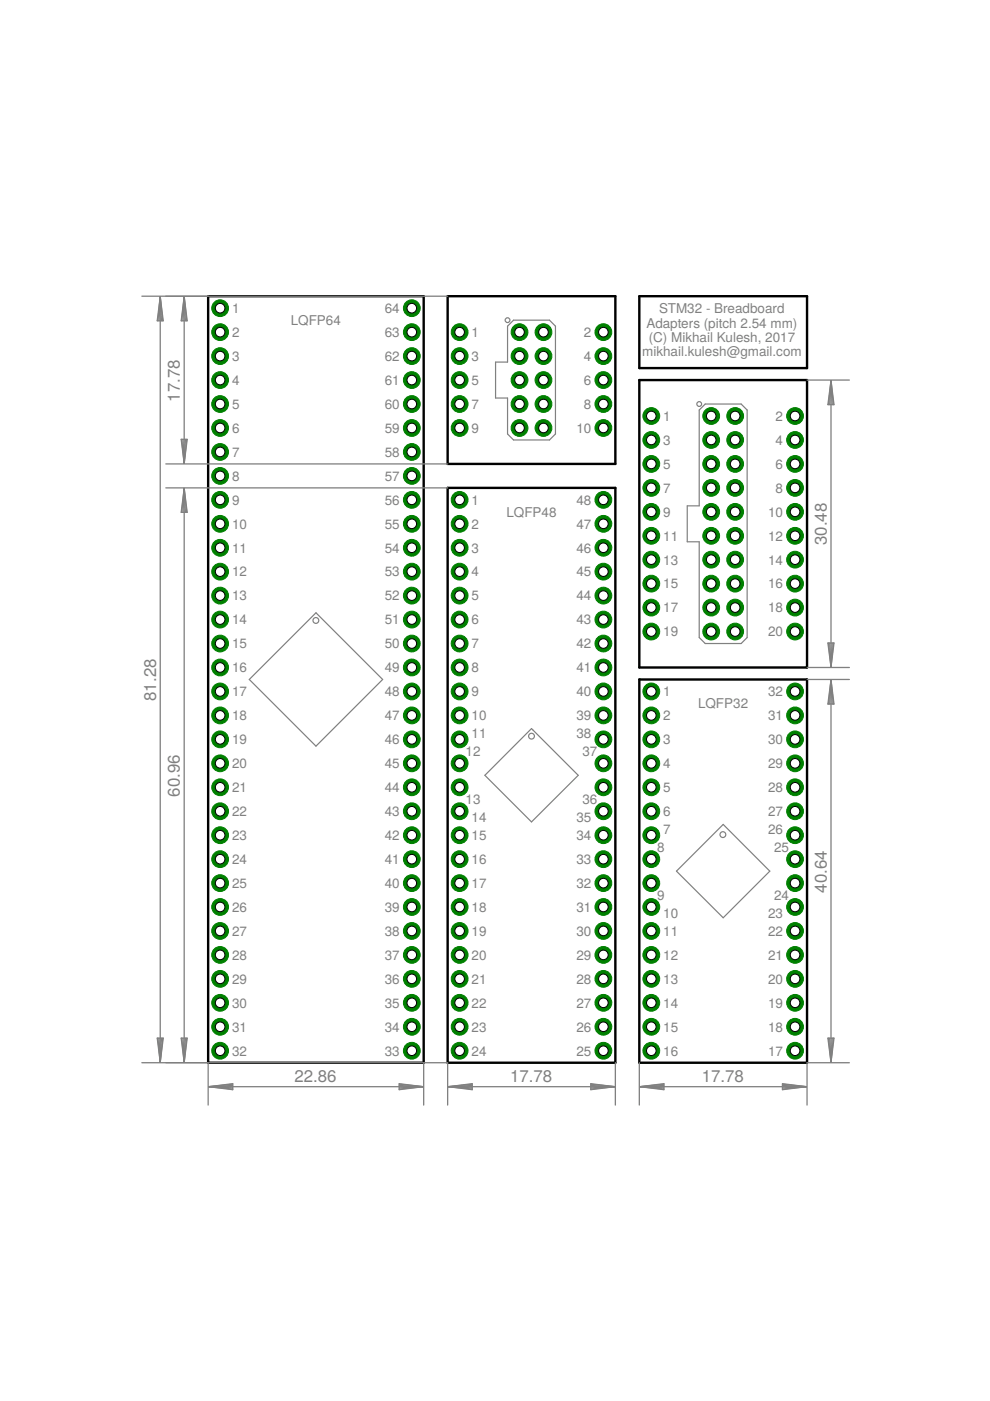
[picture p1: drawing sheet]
<svg xmlns="http://www.w3.org/2000/svg" width="210mm" height="297mm" viewBox="0 0 210 297" stroke-linecap="round" stroke-linejoin="round" font-family="sans-serif">
<g fill="none" stroke="#808080" stroke-width=".25">
<path d="M107.6 69.2l1.3-1.3h7.6l1.3 1.3v22.8l-1.3 1.3h-7.6l-1.3-1.3v-7.6h-2.5v-7.6h2.5zM148.3 86.9l1.2-1.2h7.6l1.3 1.2v48.3l-1.3 1.2h-7.6l-1.2-1.2v-20.3h-2.6v-7.6h2.6zM67 129.9l14.1 14.2-14.1 14.1-14.1-14.1zM112.7 154.5l9.9 9.9-9.9 9.9-9.9-9.9zM143.4 184.7l9.9-9.9 9.9 9.9-9.9 9.9z"/>
<circle cx="107.6" cy="67.9" r=".51"/>
<circle cx="148.3" cy="85.7" r=".51"/>
<circle cx="67" cy="131.6" r=".61"/>
<circle cx="112.7" cy="156.1" r=".61"/>
<circle cx="153.3" cy="177" r=".61"/>
</g>
<circle cx="46.7" cy="65.3" r="1.78" fill="#008000" stroke="#008000" stroke-width=".21"/>
<circle cx="46.7" cy="65.3" r="1.02" fill="#fff" stroke="#000" stroke-width=".21"/>
<circle cx="46.7" cy="70.4" r="1.78" fill="#008000" stroke="#008000" stroke-width=".21"/>
<circle cx="46.7" cy="70.4" r="1.02" fill="#fff" stroke="#000" stroke-width=".21"/>
<circle cx="46.7" cy="75.5" r="1.78" fill="#008000" stroke="#008000" stroke-width=".21"/>
<circle cx="46.7" cy="75.5" r="1.02" fill="#fff" stroke="#000" stroke-width=".21"/>
<circle cx="46.7" cy="80.6" r="1.78" fill="#008000" stroke="#008000" stroke-width=".21"/>
<circle cx="46.7" cy="80.6" r="1.02" fill="#fff" stroke="#000" stroke-width=".21"/>
<circle cx="46.7" cy="85.7" r="1.78" fill="#008000" stroke="#008000" stroke-width=".21"/>
<circle cx="46.7" cy="85.7" r="1.02" fill="#fff" stroke="#000" stroke-width=".21"/>
<circle cx="46.7" cy="90.7" r="1.78" fill="#008000" stroke="#008000" stroke-width=".21"/>
<circle cx="46.7" cy="90.7" r="1.02" fill="#fff" stroke="#000" stroke-width=".21"/>
<circle cx="46.7" cy="95.8" r="1.78" fill="#008000" stroke="#008000" stroke-width=".21"/>
<circle cx="46.7" cy="95.8" r="1.02" fill="#fff" stroke="#000" stroke-width=".21"/>
<circle cx="46.7" cy="100.9" r="1.78" fill="#008000" stroke="#008000" stroke-width=".21"/>
<circle cx="46.7" cy="100.9" r="1.02" fill="#fff" stroke="#000" stroke-width=".21"/>
<circle cx="46.7" cy="106" r="1.78" fill="#008000" stroke="#008000" stroke-width=".21"/>
<circle cx="46.7" cy="106" r="1.02" fill="#fff" stroke="#000" stroke-width=".21"/>
<circle cx="46.7" cy="111.1" r="1.78" fill="#008000" stroke="#008000" stroke-width=".21"/>
<circle cx="46.7" cy="111.1" r="1.02" fill="#fff" stroke="#000" stroke-width=".21"/>
<circle cx="46.7" cy="116.1" r="1.78" fill="#008000" stroke="#008000" stroke-width=".21"/>
<circle cx="46.7" cy="116.1" r="1.02" fill="#fff" stroke="#000" stroke-width=".21"/>
<circle cx="46.7" cy="121.2" r="1.78" fill="#008000" stroke="#008000" stroke-width=".21"/>
<circle cx="46.7" cy="121.2" r="1.02" fill="#fff" stroke="#000" stroke-width=".21"/>
<circle cx="46.7" cy="126.3" r="1.78" fill="#008000" stroke="#008000" stroke-width=".21"/>
<circle cx="46.7" cy="126.3" r="1.02" fill="#fff" stroke="#000" stroke-width=".21"/>
<circle cx="46.7" cy="131.4" r="1.78" fill="#008000" stroke="#008000" stroke-width=".21"/>
<circle cx="46.7" cy="131.4" r="1.02" fill="#fff" stroke="#000" stroke-width=".21"/>
<circle cx="46.7" cy="136.4" r="1.78" fill="#008000" stroke="#008000" stroke-width=".21"/>
<circle cx="46.7" cy="136.4" r="1.02" fill="#fff" stroke="#000" stroke-width=".21"/>
<circle cx="46.7" cy="141.5" r="1.78" fill="#008000" stroke="#008000" stroke-width=".21"/>
<circle cx="46.7" cy="141.5" r="1.02" fill="#fff" stroke="#000" stroke-width=".21"/>
<circle cx="46.7" cy="146.6" r="1.78" fill="#008000" stroke="#008000" stroke-width=".21"/>
<circle cx="46.7" cy="146.6" r="1.02" fill="#fff" stroke="#000" stroke-width=".21"/>
<circle cx="46.7" cy="151.7" r="1.78" fill="#008000" stroke="#008000" stroke-width=".21"/>
<circle cx="46.7" cy="151.7" r="1.02" fill="#fff" stroke="#000" stroke-width=".21"/>
<circle cx="46.7" cy="156.8" r="1.78" fill="#008000" stroke="#008000" stroke-width=".21"/>
<circle cx="46.7" cy="156.8" r="1.02" fill="#fff" stroke="#000" stroke-width=".21"/>
<circle cx="46.7" cy="161.8" r="1.78" fill="#008000" stroke="#008000" stroke-width=".21"/>
<circle cx="46.7" cy="161.8" r="1.02" fill="#fff" stroke="#000" stroke-width=".21"/>
<circle cx="46.7" cy="166.9" r="1.78" fill="#008000" stroke="#008000" stroke-width=".21"/>
<circle cx="46.7" cy="166.9" r="1.02" fill="#fff" stroke="#000" stroke-width=".21"/>
<circle cx="46.7" cy="172" r="1.78" fill="#008000" stroke="#008000" stroke-width=".21"/>
<circle cx="46.7" cy="172" r="1.02" fill="#fff" stroke="#000" stroke-width=".21"/>
<circle cx="46.7" cy="177.1" r="1.78" fill="#008000" stroke="#008000" stroke-width=".21"/>
<circle cx="46.7" cy="177.1" r="1.02" fill="#fff" stroke="#000" stroke-width=".21"/>
<circle cx="46.7" cy="182.2" r="1.78" fill="#008000" stroke="#008000" stroke-width=".21"/>
<circle cx="46.7" cy="182.2" r="1.02" fill="#fff" stroke="#000" stroke-width=".21"/>
<circle cx="46.7" cy="187.2" r="1.78" fill="#008000" stroke="#008000" stroke-width=".21"/>
<circle cx="46.7" cy="187.2" r="1.02" fill="#fff" stroke="#000" stroke-width=".21"/>
<circle cx="46.7" cy="192.3" r="1.78" fill="#008000" stroke="#008000" stroke-width=".21"/>
<circle cx="46.7" cy="192.3" r="1.02" fill="#fff" stroke="#000" stroke-width=".21"/>
<circle cx="46.7" cy="197.4" r="1.78" fill="#008000" stroke="#008000" stroke-width=".21"/>
<circle cx="46.7" cy="197.4" r="1.02" fill="#fff" stroke="#000" stroke-width=".21"/>
<circle cx="46.7" cy="202.5" r="1.78" fill="#008000" stroke="#008000" stroke-width=".21"/>
<circle cx="46.7" cy="202.5" r="1.02" fill="#fff" stroke="#000" stroke-width=".21"/>
<circle cx="46.7" cy="207.5" r="1.78" fill="#008000" stroke="#008000" stroke-width=".21"/>
<circle cx="46.7" cy="207.5" r="1.02" fill="#fff" stroke="#000" stroke-width=".21"/>
<circle cx="46.7" cy="212.6" r="1.78" fill="#008000" stroke="#008000" stroke-width=".21"/>
<circle cx="46.7" cy="212.6" r="1.02" fill="#fff" stroke="#000" stroke-width=".21"/>
<circle cx="46.7" cy="217.7" r="1.78" fill="#008000" stroke="#008000" stroke-width=".21"/>
<circle cx="46.7" cy="217.7" r="1.02" fill="#fff" stroke="#000" stroke-width=".21"/>
<circle cx="46.7" cy="222.8" r="1.78" fill="#008000" stroke="#008000" stroke-width=".21"/>
<circle cx="46.7" cy="222.8" r="1.02" fill="#fff" stroke="#000" stroke-width=".21"/>
<circle cx="87.3" cy="222.8" r="1.78" fill="#008000" stroke="#008000" stroke-width=".21"/>
<circle cx="87.3" cy="222.8" r="1.02" fill="#fff" stroke="#000" stroke-width=".21"/>
<circle cx="87.3" cy="217.7" r="1.78" fill="#008000" stroke="#008000" stroke-width=".21"/>
<circle cx="87.3" cy="217.7" r="1.02" fill="#fff" stroke="#000" stroke-width=".21"/>
<circle cx="87.3" cy="212.6" r="1.78" fill="#008000" stroke="#008000" stroke-width=".21"/>
<circle cx="87.3" cy="212.6" r="1.02" fill="#fff" stroke="#000" stroke-width=".21"/>
<circle cx="87.3" cy="207.5" r="1.78" fill="#008000" stroke="#008000" stroke-width=".21"/>
<circle cx="87.3" cy="207.5" r="1.02" fill="#fff" stroke="#000" stroke-width=".21"/>
<circle cx="87.3" cy="202.5" r="1.78" fill="#008000" stroke="#008000" stroke-width=".21"/>
<circle cx="87.3" cy="202.5" r="1.02" fill="#fff" stroke="#000" stroke-width=".21"/>
<circle cx="87.3" cy="197.4" r="1.78" fill="#008000" stroke="#008000" stroke-width=".21"/>
<circle cx="87.3" cy="197.4" r="1.02" fill="#fff" stroke="#000" stroke-width=".21"/>
<circle cx="87.3" cy="192.3" r="1.78" fill="#008000" stroke="#008000" stroke-width=".21"/>
<circle cx="87.3" cy="192.3" r="1.02" fill="#fff" stroke="#000" stroke-width=".21"/>
<circle cx="87.3" cy="187.2" r="1.78" fill="#008000" stroke="#008000" stroke-width=".21"/>
<circle cx="87.3" cy="187.2" r="1.02" fill="#fff" stroke="#000" stroke-width=".21"/>
<circle cx="87.3" cy="182.2" r="1.78" fill="#008000" stroke="#008000" stroke-width=".21"/>
<circle cx="87.3" cy="182.2" r="1.02" fill="#fff" stroke="#000" stroke-width=".21"/>
<circle cx="87.3" cy="177.1" r="1.78" fill="#008000" stroke="#008000" stroke-width=".21"/>
<circle cx="87.3" cy="177.1" r="1.02" fill="#fff" stroke="#000" stroke-width=".21"/>
<circle cx="87.3" cy="172" r="1.78" fill="#008000" stroke="#008000" stroke-width=".21"/>
<circle cx="87.3" cy="172" r="1.02" fill="#fff" stroke="#000" stroke-width=".21"/>
<circle cx="87.3" cy="166.9" r="1.78" fill="#008000" stroke="#008000" stroke-width=".21"/>
<circle cx="87.3" cy="166.9" r="1.02" fill="#fff" stroke="#000" stroke-width=".21"/>
<circle cx="87.3" cy="161.8" r="1.78" fill="#008000" stroke="#008000" stroke-width=".21"/>
<circle cx="87.3" cy="161.8" r="1.02" fill="#fff" stroke="#000" stroke-width=".21"/>
<circle cx="87.3" cy="156.8" r="1.78" fill="#008000" stroke="#008000" stroke-width=".21"/>
<circle cx="87.3" cy="156.8" r="1.02" fill="#fff" stroke="#000" stroke-width=".21"/>
<circle cx="87.3" cy="151.7" r="1.78" fill="#008000" stroke="#008000" stroke-width=".21"/>
<circle cx="87.3" cy="151.7" r="1.02" fill="#fff" stroke="#000" stroke-width=".21"/>
<circle cx="87.3" cy="146.6" r="1.78" fill="#008000" stroke="#008000" stroke-width=".21"/>
<circle cx="87.3" cy="146.6" r="1.02" fill="#fff" stroke="#000" stroke-width=".21"/>
<circle cx="87.3" cy="141.5" r="1.78" fill="#008000" stroke="#008000" stroke-width=".21"/>
<circle cx="87.3" cy="141.5" r="1.02" fill="#fff" stroke="#000" stroke-width=".21"/>
<circle cx="87.3" cy="136.4" r="1.78" fill="#008000" stroke="#008000" stroke-width=".21"/>
<circle cx="87.3" cy="136.4" r="1.02" fill="#fff" stroke="#000" stroke-width=".21"/>
<circle cx="87.3" cy="131.4" r="1.78" fill="#008000" stroke="#008000" stroke-width=".21"/>
<circle cx="87.3" cy="131.4" r="1.02" fill="#fff" stroke="#000" stroke-width=".21"/>
<circle cx="87.3" cy="126.3" r="1.78" fill="#008000" stroke="#008000" stroke-width=".21"/>
<circle cx="87.3" cy="126.3" r="1.02" fill="#fff" stroke="#000" stroke-width=".21"/>
<circle cx="87.3" cy="121.2" r="1.78" fill="#008000" stroke="#008000" stroke-width=".21"/>
<circle cx="87.3" cy="121.2" r="1.02" fill="#fff" stroke="#000" stroke-width=".21"/>
<circle cx="87.3" cy="116.1" r="1.78" fill="#008000" stroke="#008000" stroke-width=".21"/>
<circle cx="87.3" cy="116.1" r="1.02" fill="#fff" stroke="#000" stroke-width=".21"/>
<circle cx="87.3" cy="111.1" r="1.78" fill="#008000" stroke="#008000" stroke-width=".21"/>
<circle cx="87.3" cy="111.1" r="1.02" fill="#fff" stroke="#000" stroke-width=".21"/>
<circle cx="87.3" cy="106" r="1.78" fill="#008000" stroke="#008000" stroke-width=".21"/>
<circle cx="87.3" cy="106" r="1.02" fill="#fff" stroke="#000" stroke-width=".21"/>
<circle cx="87.3" cy="100.9" r="1.78" fill="#008000" stroke="#008000" stroke-width=".21"/>
<circle cx="87.3" cy="100.9" r="1.02" fill="#fff" stroke="#000" stroke-width=".21"/>
<circle cx="87.3" cy="95.8" r="1.78" fill="#008000" stroke="#008000" stroke-width=".21"/>
<circle cx="87.3" cy="95.8" r="1.02" fill="#fff" stroke="#000" stroke-width=".21"/>
<circle cx="87.3" cy="90.7" r="1.78" fill="#008000" stroke="#008000" stroke-width=".21"/>
<circle cx="87.3" cy="90.7" r="1.02" fill="#fff" stroke="#000" stroke-width=".21"/>
<circle cx="87.3" cy="85.7" r="1.78" fill="#008000" stroke="#008000" stroke-width=".21"/>
<circle cx="87.3" cy="85.7" r="1.02" fill="#fff" stroke="#000" stroke-width=".21"/>
<circle cx="87.3" cy="80.6" r="1.78" fill="#008000" stroke="#008000" stroke-width=".21"/>
<circle cx="87.3" cy="80.6" r="1.02" fill="#fff" stroke="#000" stroke-width=".21"/>
<circle cx="87.3" cy="75.5" r="1.78" fill="#008000" stroke="#008000" stroke-width=".21"/>
<circle cx="87.3" cy="75.5" r="1.02" fill="#fff" stroke="#000" stroke-width=".21"/>
<circle cx="87.3" cy="70.4" r="1.78" fill="#008000" stroke="#008000" stroke-width=".21"/>
<circle cx="87.3" cy="70.4" r="1.02" fill="#fff" stroke="#000" stroke-width=".21"/>
<circle cx="87.3" cy="65.3" r="1.78" fill="#008000" stroke="#008000" stroke-width=".21"/>
<circle cx="87.3" cy="65.3" r="1.02" fill="#fff" stroke="#000" stroke-width=".21"/>
<circle cx="97.5" cy="106" r="1.78" fill="#008000" stroke="#008000" stroke-width=".21"/>
<circle cx="97.5" cy="106" r="1.02" fill="#fff" stroke="#000" stroke-width=".21"/>
<circle cx="97.5" cy="111.1" r="1.78" fill="#008000" stroke="#008000" stroke-width=".21"/>
<circle cx="97.5" cy="111.1" r="1.02" fill="#fff" stroke="#000" stroke-width=".21"/>
<circle cx="97.5" cy="116.1" r="1.78" fill="#008000" stroke="#008000" stroke-width=".21"/>
<circle cx="97.5" cy="116.1" r="1.02" fill="#fff" stroke="#000" stroke-width=".21"/>
<circle cx="97.5" cy="121.2" r="1.78" fill="#008000" stroke="#008000" stroke-width=".21"/>
<circle cx="97.5" cy="121.2" r="1.02" fill="#fff" stroke="#000" stroke-width=".21"/>
<circle cx="97.5" cy="126.3" r="1.78" fill="#008000" stroke="#008000" stroke-width=".21"/>
<circle cx="97.5" cy="126.3" r="1.02" fill="#fff" stroke="#000" stroke-width=".21"/>
<circle cx="97.5" cy="131.4" r="1.78" fill="#008000" stroke="#008000" stroke-width=".21"/>
<circle cx="97.5" cy="131.4" r="1.02" fill="#fff" stroke="#000" stroke-width=".21"/>
<circle cx="97.5" cy="136.4" r="1.78" fill="#008000" stroke="#008000" stroke-width=".21"/>
<circle cx="97.5" cy="136.4" r="1.02" fill="#fff" stroke="#000" stroke-width=".21"/>
<circle cx="97.5" cy="141.5" r="1.78" fill="#008000" stroke="#008000" stroke-width=".21"/>
<circle cx="97.5" cy="141.5" r="1.02" fill="#fff" stroke="#000" stroke-width=".21"/>
<circle cx="97.5" cy="146.6" r="1.78" fill="#008000" stroke="#008000" stroke-width=".21"/>
<circle cx="97.5" cy="146.6" r="1.02" fill="#fff" stroke="#000" stroke-width=".21"/>
<circle cx="97.5" cy="151.7" r="1.78" fill="#008000" stroke="#008000" stroke-width=".21"/>
<circle cx="97.5" cy="151.7" r="1.02" fill="#fff" stroke="#000" stroke-width=".21"/>
<circle cx="97.5" cy="156.8" r="1.78" fill="#008000" stroke="#008000" stroke-width=".21"/>
<circle cx="97.5" cy="156.8" r="1.02" fill="#fff" stroke="#000" stroke-width=".21"/>
<circle cx="97.5" cy="161.8" r="1.78" fill="#008000" stroke="#008000" stroke-width=".21"/>
<circle cx="97.5" cy="161.8" r="1.02" fill="#fff" stroke="#000" stroke-width=".21"/>
<circle cx="97.5" cy="166.9" r="1.78" fill="#008000" stroke="#008000" stroke-width=".21"/>
<circle cx="97.5" cy="166.9" r="1.02" fill="#fff" stroke="#000" stroke-width=".21"/>
<circle cx="97.5" cy="172" r="1.78" fill="#008000" stroke="#008000" stroke-width=".21"/>
<circle cx="97.5" cy="172" r="1.02" fill="#fff" stroke="#000" stroke-width=".21"/>
<circle cx="97.5" cy="177.1" r="1.78" fill="#008000" stroke="#008000" stroke-width=".21"/>
<circle cx="97.5" cy="177.1" r="1.02" fill="#fff" stroke="#000" stroke-width=".21"/>
<circle cx="97.5" cy="182.2" r="1.78" fill="#008000" stroke="#008000" stroke-width=".21"/>
<circle cx="97.5" cy="182.2" r="1.02" fill="#fff" stroke="#000" stroke-width=".21"/>
<circle cx="97.5" cy="187.2" r="1.78" fill="#008000" stroke="#008000" stroke-width=".21"/>
<circle cx="97.5" cy="187.2" r="1.02" fill="#fff" stroke="#000" stroke-width=".21"/>
<circle cx="97.5" cy="192.3" r="1.78" fill="#008000" stroke="#008000" stroke-width=".21"/>
<circle cx="97.5" cy="192.3" r="1.02" fill="#fff" stroke="#000" stroke-width=".21"/>
<circle cx="97.5" cy="197.4" r="1.78" fill="#008000" stroke="#008000" stroke-width=".21"/>
<circle cx="97.5" cy="197.4" r="1.02" fill="#fff" stroke="#000" stroke-width=".21"/>
<circle cx="97.5" cy="202.5" r="1.78" fill="#008000" stroke="#008000" stroke-width=".21"/>
<circle cx="97.5" cy="202.5" r="1.02" fill="#fff" stroke="#000" stroke-width=".21"/>
<circle cx="97.5" cy="207.5" r="1.78" fill="#008000" stroke="#008000" stroke-width=".21"/>
<circle cx="97.5" cy="207.5" r="1.02" fill="#fff" stroke="#000" stroke-width=".21"/>
<circle cx="97.5" cy="212.6" r="1.78" fill="#008000" stroke="#008000" stroke-width=".21"/>
<circle cx="97.5" cy="212.6" r="1.02" fill="#fff" stroke="#000" stroke-width=".21"/>
<circle cx="97.5" cy="217.7" r="1.78" fill="#008000" stroke="#008000" stroke-width=".21"/>
<circle cx="97.5" cy="217.7" r="1.02" fill="#fff" stroke="#000" stroke-width=".21"/>
<circle cx="97.5" cy="222.8" r="1.78" fill="#008000" stroke="#008000" stroke-width=".21"/>
<circle cx="97.5" cy="222.8" r="1.02" fill="#fff" stroke="#000" stroke-width=".21"/>
<circle cx="127.9" cy="222.8" r="1.78" fill="#008000" stroke="#008000" stroke-width=".21"/>
<circle cx="127.9" cy="222.8" r="1.02" fill="#fff" stroke="#000" stroke-width=".21"/>
<circle cx="127.9" cy="217.7" r="1.78" fill="#008000" stroke="#008000" stroke-width=".21"/>
<circle cx="127.9" cy="217.7" r="1.02" fill="#fff" stroke="#000" stroke-width=".21"/>
<circle cx="127.9" cy="212.6" r="1.78" fill="#008000" stroke="#008000" stroke-width=".21"/>
<circle cx="127.9" cy="212.6" r="1.02" fill="#fff" stroke="#000" stroke-width=".21"/>
<circle cx="127.9" cy="207.5" r="1.78" fill="#008000" stroke="#008000" stroke-width=".21"/>
<circle cx="127.9" cy="207.5" r="1.02" fill="#fff" stroke="#000" stroke-width=".21"/>
<circle cx="127.9" cy="202.5" r="1.78" fill="#008000" stroke="#008000" stroke-width=".21"/>
<circle cx="127.9" cy="202.5" r="1.02" fill="#fff" stroke="#000" stroke-width=".21"/>
<circle cx="127.9" cy="197.4" r="1.78" fill="#008000" stroke="#008000" stroke-width=".21"/>
<circle cx="127.9" cy="197.4" r="1.02" fill="#fff" stroke="#000" stroke-width=".21"/>
<circle cx="127.9" cy="192.3" r="1.78" fill="#008000" stroke="#008000" stroke-width=".21"/>
<circle cx="127.9" cy="192.3" r="1.02" fill="#fff" stroke="#000" stroke-width=".21"/>
<circle cx="127.9" cy="187.2" r="1.78" fill="#008000" stroke="#008000" stroke-width=".21"/>
<circle cx="127.9" cy="187.2" r="1.02" fill="#fff" stroke="#000" stroke-width=".21"/>
<circle cx="127.9" cy="182.2" r="1.78" fill="#008000" stroke="#008000" stroke-width=".21"/>
<circle cx="127.9" cy="182.2" r="1.02" fill="#fff" stroke="#000" stroke-width=".21"/>
<circle cx="127.9" cy="177.1" r="1.78" fill="#008000" stroke="#008000" stroke-width=".21"/>
<circle cx="127.9" cy="177.1" r="1.02" fill="#fff" stroke="#000" stroke-width=".21"/>
<circle cx="127.9" cy="172" r="1.78" fill="#008000" stroke="#008000" stroke-width=".21"/>
<circle cx="127.9" cy="172" r="1.02" fill="#fff" stroke="#000" stroke-width=".21"/>
<circle cx="127.9" cy="166.9" r="1.78" fill="#008000" stroke="#008000" stroke-width=".21"/>
<circle cx="127.9" cy="166.9" r="1.02" fill="#fff" stroke="#000" stroke-width=".21"/>
<circle cx="127.9" cy="161.8" r="1.78" fill="#008000" stroke="#008000" stroke-width=".21"/>
<circle cx="127.9" cy="161.8" r="1.02" fill="#fff" stroke="#000" stroke-width=".21"/>
<circle cx="127.9" cy="156.8" r="1.78" fill="#008000" stroke="#008000" stroke-width=".21"/>
<circle cx="127.9" cy="156.8" r="1.02" fill="#fff" stroke="#000" stroke-width=".21"/>
<circle cx="127.9" cy="151.7" r="1.78" fill="#008000" stroke="#008000" stroke-width=".21"/>
<circle cx="127.9" cy="151.7" r="1.02" fill="#fff" stroke="#000" stroke-width=".21"/>
<circle cx="127.9" cy="146.6" r="1.78" fill="#008000" stroke="#008000" stroke-width=".21"/>
<circle cx="127.9" cy="146.6" r="1.02" fill="#fff" stroke="#000" stroke-width=".21"/>
<circle cx="127.9" cy="141.5" r="1.78" fill="#008000" stroke="#008000" stroke-width=".21"/>
<circle cx="127.9" cy="141.5" r="1.02" fill="#fff" stroke="#000" stroke-width=".21"/>
<circle cx="127.9" cy="136.4" r="1.78" fill="#008000" stroke="#008000" stroke-width=".21"/>
<circle cx="127.9" cy="136.4" r="1.02" fill="#fff" stroke="#000" stroke-width=".21"/>
<circle cx="127.9" cy="131.4" r="1.78" fill="#008000" stroke="#008000" stroke-width=".21"/>
<circle cx="127.9" cy="131.4" r="1.02" fill="#fff" stroke="#000" stroke-width=".21"/>
<circle cx="127.9" cy="126.3" r="1.78" fill="#008000" stroke="#008000" stroke-width=".21"/>
<circle cx="127.9" cy="126.3" r="1.02" fill="#fff" stroke="#000" stroke-width=".21"/>
<circle cx="127.9" cy="121.2" r="1.78" fill="#008000" stroke="#008000" stroke-width=".21"/>
<circle cx="127.9" cy="121.2" r="1.02" fill="#fff" stroke="#000" stroke-width=".21"/>
<circle cx="127.9" cy="116.1" r="1.78" fill="#008000" stroke="#008000" stroke-width=".21"/>
<circle cx="127.9" cy="116.1" r="1.02" fill="#fff" stroke="#000" stroke-width=".21"/>
<circle cx="127.9" cy="111.1" r="1.78" fill="#008000" stroke="#008000" stroke-width=".21"/>
<circle cx="127.9" cy="111.1" r="1.02" fill="#fff" stroke="#000" stroke-width=".21"/>
<circle cx="127.9" cy="106" r="1.78" fill="#008000" stroke="#008000" stroke-width=".21"/>
<circle cx="127.9" cy="106" r="1.02" fill="#fff" stroke="#000" stroke-width=".21"/>
<circle cx="138.1" cy="146.6" r="1.78" fill="#008000" stroke="#008000" stroke-width=".21"/>
<circle cx="138.1" cy="146.6" r="1.02" fill="#fff" stroke="#000" stroke-width=".21"/>
<circle cx="138.1" cy="151.7" r="1.78" fill="#008000" stroke="#008000" stroke-width=".21"/>
<circle cx="138.1" cy="151.7" r="1.02" fill="#fff" stroke="#000" stroke-width=".21"/>
<circle cx="138.1" cy="156.8" r="1.78" fill="#008000" stroke="#008000" stroke-width=".21"/>
<circle cx="138.1" cy="156.8" r="1.02" fill="#fff" stroke="#000" stroke-width=".21"/>
<circle cx="138.1" cy="161.8" r="1.78" fill="#008000" stroke="#008000" stroke-width=".21"/>
<circle cx="138.1" cy="161.8" r="1.02" fill="#fff" stroke="#000" stroke-width=".21"/>
<circle cx="138.1" cy="166.9" r="1.78" fill="#008000" stroke="#008000" stroke-width=".21"/>
<circle cx="138.1" cy="166.9" r="1.02" fill="#fff" stroke="#000" stroke-width=".21"/>
<circle cx="138.1" cy="172" r="1.78" fill="#008000" stroke="#008000" stroke-width=".21"/>
<circle cx="138.1" cy="172" r="1.02" fill="#fff" stroke="#000" stroke-width=".21"/>
<circle cx="138.1" cy="177.1" r="1.78" fill="#008000" stroke="#008000" stroke-width=".21"/>
<circle cx="138.1" cy="177.1" r="1.02" fill="#fff" stroke="#000" stroke-width=".21"/>
<circle cx="138.1" cy="182.2" r="1.78" fill="#008000" stroke="#008000" stroke-width=".21"/>
<circle cx="138.1" cy="182.2" r="1.02" fill="#fff" stroke="#000" stroke-width=".21"/>
<circle cx="138.1" cy="187.2" r="1.78" fill="#008000" stroke="#008000" stroke-width=".21"/>
<circle cx="138.1" cy="187.2" r="1.02" fill="#fff" stroke="#000" stroke-width=".21"/>
<circle cx="138.1" cy="192.3" r="1.78" fill="#008000" stroke="#008000" stroke-width=".21"/>
<circle cx="138.1" cy="192.3" r="1.02" fill="#fff" stroke="#000" stroke-width=".21"/>
<circle cx="138.1" cy="197.4" r="1.78" fill="#008000" stroke="#008000" stroke-width=".21"/>
<circle cx="138.1" cy="197.4" r="1.02" fill="#fff" stroke="#000" stroke-width=".21"/>
<circle cx="138.1" cy="202.5" r="1.78" fill="#008000" stroke="#008000" stroke-width=".21"/>
<circle cx="138.1" cy="202.5" r="1.02" fill="#fff" stroke="#000" stroke-width=".21"/>
<circle cx="138.1" cy="207.5" r="1.78" fill="#008000" stroke="#008000" stroke-width=".21"/>
<circle cx="138.1" cy="207.5" r="1.02" fill="#fff" stroke="#000" stroke-width=".21"/>
<circle cx="138.1" cy="212.6" r="1.78" fill="#008000" stroke="#008000" stroke-width=".21"/>
<circle cx="138.1" cy="212.6" r="1.02" fill="#fff" stroke="#000" stroke-width=".21"/>
<circle cx="138.1" cy="217.7" r="1.78" fill="#008000" stroke="#008000" stroke-width=".21"/>
<circle cx="138.1" cy="217.7" r="1.02" fill="#fff" stroke="#000" stroke-width=".21"/>
<circle cx="138.1" cy="222.8" r="1.78" fill="#008000" stroke="#008000" stroke-width=".21"/>
<circle cx="138.1" cy="222.8" r="1.02" fill="#fff" stroke="#000" stroke-width=".21"/>
<circle cx="168.6" cy="222.8" r="1.78" fill="#008000" stroke="#008000" stroke-width=".21"/>
<circle cx="168.6" cy="222.8" r="1.02" fill="#fff" stroke="#000" stroke-width=".21"/>
<circle cx="168.6" cy="217.7" r="1.78" fill="#008000" stroke="#008000" stroke-width=".21"/>
<circle cx="168.6" cy="217.7" r="1.02" fill="#fff" stroke="#000" stroke-width=".21"/>
<circle cx="168.6" cy="212.6" r="1.78" fill="#008000" stroke="#008000" stroke-width=".21"/>
<circle cx="168.6" cy="212.6" r="1.02" fill="#fff" stroke="#000" stroke-width=".21"/>
<circle cx="168.6" cy="207.5" r="1.78" fill="#008000" stroke="#008000" stroke-width=".21"/>
<circle cx="168.6" cy="207.5" r="1.02" fill="#fff" stroke="#000" stroke-width=".21"/>
<circle cx="168.6" cy="202.5" r="1.78" fill="#008000" stroke="#008000" stroke-width=".21"/>
<circle cx="168.6" cy="202.5" r="1.02" fill="#fff" stroke="#000" stroke-width=".21"/>
<circle cx="168.6" cy="197.4" r="1.78" fill="#008000" stroke="#008000" stroke-width=".21"/>
<circle cx="168.6" cy="197.4" r="1.02" fill="#fff" stroke="#000" stroke-width=".21"/>
<circle cx="168.6" cy="192.3" r="1.78" fill="#008000" stroke="#008000" stroke-width=".21"/>
<circle cx="168.6" cy="192.3" r="1.02" fill="#fff" stroke="#000" stroke-width=".21"/>
<circle cx="168.6" cy="187.2" r="1.78" fill="#008000" stroke="#008000" stroke-width=".21"/>
<circle cx="168.6" cy="187.2" r="1.02" fill="#fff" stroke="#000" stroke-width=".21"/>
<circle cx="168.6" cy="182.2" r="1.78" fill="#008000" stroke="#008000" stroke-width=".21"/>
<circle cx="168.6" cy="182.2" r="1.02" fill="#fff" stroke="#000" stroke-width=".21"/>
<circle cx="168.6" cy="177.1" r="1.78" fill="#008000" stroke="#008000" stroke-width=".21"/>
<circle cx="168.6" cy="177.1" r="1.02" fill="#fff" stroke="#000" stroke-width=".21"/>
<circle cx="168.6" cy="172" r="1.78" fill="#008000" stroke="#008000" stroke-width=".21"/>
<circle cx="168.6" cy="172" r="1.02" fill="#fff" stroke="#000" stroke-width=".21"/>
<circle cx="168.6" cy="166.9" r="1.78" fill="#008000" stroke="#008000" stroke-width=".21"/>
<circle cx="168.6" cy="166.9" r="1.02" fill="#fff" stroke="#000" stroke-width=".21"/>
<circle cx="168.6" cy="161.8" r="1.78" fill="#008000" stroke="#008000" stroke-width=".21"/>
<circle cx="168.6" cy="161.8" r="1.02" fill="#fff" stroke="#000" stroke-width=".21"/>
<circle cx="168.6" cy="156.8" r="1.78" fill="#008000" stroke="#008000" stroke-width=".21"/>
<circle cx="168.6" cy="156.8" r="1.02" fill="#fff" stroke="#000" stroke-width=".21"/>
<circle cx="168.6" cy="151.7" r="1.78" fill="#008000" stroke="#008000" stroke-width=".21"/>
<circle cx="168.6" cy="151.7" r="1.02" fill="#fff" stroke="#000" stroke-width=".21"/>
<circle cx="168.6" cy="146.6" r="1.78" fill="#008000" stroke="#008000" stroke-width=".21"/>
<circle cx="168.6" cy="146.6" r="1.02" fill="#fff" stroke="#000" stroke-width=".21"/>
<circle cx="110.2" cy="70.4" r="1.78" fill="#008000" stroke="#008000" stroke-width=".21"/>
<circle cx="110.2" cy="70.4" r="1.02" fill="#fff" stroke="#000" stroke-width=".21"/>
<circle cx="110.2" cy="75.5" r="1.78" fill="#008000" stroke="#008000" stroke-width=".21"/>
<circle cx="110.2" cy="75.5" r="1.02" fill="#fff" stroke="#000" stroke-width=".21"/>
<circle cx="110.2" cy="80.6" r="1.78" fill="#008000" stroke="#008000" stroke-width=".21"/>
<circle cx="110.2" cy="80.6" r="1.02" fill="#fff" stroke="#000" stroke-width=".21"/>
<circle cx="110.2" cy="85.7" r="1.78" fill="#008000" stroke="#008000" stroke-width=".21"/>
<circle cx="110.2" cy="85.7" r="1.02" fill="#fff" stroke="#000" stroke-width=".21"/>
<circle cx="110.2" cy="90.7" r="1.78" fill="#008000" stroke="#008000" stroke-width=".21"/>
<circle cx="110.2" cy="90.7" r="1.02" fill="#fff" stroke="#000" stroke-width=".21"/>
<circle cx="115.2" cy="70.4" r="1.78" fill="#008000" stroke="#008000" stroke-width=".21"/>
<circle cx="115.2" cy="70.4" r="1.02" fill="#fff" stroke="#000" stroke-width=".21"/>
<circle cx="115.2" cy="75.5" r="1.78" fill="#008000" stroke="#008000" stroke-width=".21"/>
<circle cx="115.2" cy="75.5" r="1.02" fill="#fff" stroke="#000" stroke-width=".21"/>
<circle cx="115.2" cy="80.6" r="1.78" fill="#008000" stroke="#008000" stroke-width=".21"/>
<circle cx="115.2" cy="80.6" r="1.02" fill="#fff" stroke="#000" stroke-width=".21"/>
<circle cx="115.2" cy="85.7" r="1.78" fill="#008000" stroke="#008000" stroke-width=".21"/>
<circle cx="115.2" cy="85.7" r="1.02" fill="#fff" stroke="#000" stroke-width=".21"/>
<circle cx="115.2" cy="90.7" r="1.78" fill="#008000" stroke="#008000" stroke-width=".21"/>
<circle cx="115.2" cy="90.7" r="1.02" fill="#fff" stroke="#000" stroke-width=".21"/>
<circle cx="127.9" cy="70.4" r="1.78" fill="#008000" stroke="#008000" stroke-width=".21"/>
<circle cx="127.9" cy="70.4" r="1.02" fill="#fff" stroke="#000" stroke-width=".21"/>
<circle cx="127.9" cy="75.5" r="1.78" fill="#008000" stroke="#008000" stroke-width=".21"/>
<circle cx="127.9" cy="75.5" r="1.02" fill="#fff" stroke="#000" stroke-width=".21"/>
<circle cx="127.9" cy="80.6" r="1.78" fill="#008000" stroke="#008000" stroke-width=".21"/>
<circle cx="127.9" cy="80.6" r="1.02" fill="#fff" stroke="#000" stroke-width=".21"/>
<circle cx="127.9" cy="85.7" r="1.78" fill="#008000" stroke="#008000" stroke-width=".21"/>
<circle cx="127.9" cy="85.7" r="1.02" fill="#fff" stroke="#000" stroke-width=".21"/>
<circle cx="127.9" cy="90.7" r="1.78" fill="#008000" stroke="#008000" stroke-width=".21"/>
<circle cx="127.9" cy="90.7" r="1.02" fill="#fff" stroke="#000" stroke-width=".21"/>
<circle cx="97.5" cy="70.4" r="1.78" fill="#008000" stroke="#008000" stroke-width=".21"/>
<circle cx="97.5" cy="70.4" r="1.02" fill="#fff" stroke="#000" stroke-width=".21"/>
<circle cx="97.5" cy="75.5" r="1.78" fill="#008000" stroke="#008000" stroke-width=".21"/>
<circle cx="97.5" cy="75.5" r="1.02" fill="#fff" stroke="#000" stroke-width=".21"/>
<circle cx="97.5" cy="80.6" r="1.78" fill="#008000" stroke="#008000" stroke-width=".21"/>
<circle cx="97.5" cy="80.6" r="1.02" fill="#fff" stroke="#000" stroke-width=".21"/>
<circle cx="97.5" cy="85.7" r="1.78" fill="#008000" stroke="#008000" stroke-width=".21"/>
<circle cx="97.5" cy="85.7" r="1.02" fill="#fff" stroke="#000" stroke-width=".21"/>
<circle cx="97.5" cy="90.7" r="1.78" fill="#008000" stroke="#008000" stroke-width=".21"/>
<circle cx="97.5" cy="90.7" r="1.02" fill="#fff" stroke="#000" stroke-width=".21"/>
<circle cx="150.8" cy="88.2" r="1.78" fill="#008000" stroke="#008000" stroke-width=".21"/>
<circle cx="150.8" cy="88.2" r="1.02" fill="#fff" stroke="#000" stroke-width=".21"/>
<circle cx="150.8" cy="93.3" r="1.78" fill="#008000" stroke="#008000" stroke-width=".21"/>
<circle cx="150.8" cy="93.3" r="1.02" fill="#fff" stroke="#000" stroke-width=".21"/>
<circle cx="150.8" cy="98.4" r="1.78" fill="#008000" stroke="#008000" stroke-width=".21"/>
<circle cx="150.8" cy="98.4" r="1.02" fill="#fff" stroke="#000" stroke-width=".21"/>
<circle cx="150.8" cy="103.4" r="1.78" fill="#008000" stroke="#008000" stroke-width=".21"/>
<circle cx="150.8" cy="103.4" r="1.02" fill="#fff" stroke="#000" stroke-width=".21"/>
<circle cx="150.8" cy="108.5" r="1.78" fill="#008000" stroke="#008000" stroke-width=".21"/>
<circle cx="150.8" cy="108.5" r="1.02" fill="#fff" stroke="#000" stroke-width=".21"/>
<circle cx="150.8" cy="113.6" r="1.78" fill="#008000" stroke="#008000" stroke-width=".21"/>
<circle cx="150.8" cy="113.6" r="1.02" fill="#fff" stroke="#000" stroke-width=".21"/>
<circle cx="155.9" cy="88.2" r="1.78" fill="#008000" stroke="#008000" stroke-width=".21"/>
<circle cx="155.9" cy="88.2" r="1.02" fill="#fff" stroke="#000" stroke-width=".21"/>
<circle cx="155.9" cy="93.3" r="1.78" fill="#008000" stroke="#008000" stroke-width=".21"/>
<circle cx="155.9" cy="93.3" r="1.02" fill="#fff" stroke="#000" stroke-width=".21"/>
<circle cx="155.9" cy="98.4" r="1.78" fill="#008000" stroke="#008000" stroke-width=".21"/>
<circle cx="155.9" cy="98.4" r="1.02" fill="#fff" stroke="#000" stroke-width=".21"/>
<circle cx="155.9" cy="103.4" r="1.78" fill="#008000" stroke="#008000" stroke-width=".21"/>
<circle cx="155.9" cy="103.4" r="1.02" fill="#fff" stroke="#000" stroke-width=".21"/>
<circle cx="155.9" cy="108.5" r="1.78" fill="#008000" stroke="#008000" stroke-width=".21"/>
<circle cx="155.9" cy="108.5" r="1.02" fill="#fff" stroke="#000" stroke-width=".21"/>
<circle cx="155.9" cy="113.6" r="1.78" fill="#008000" stroke="#008000" stroke-width=".21"/>
<circle cx="155.9" cy="113.6" r="1.02" fill="#fff" stroke="#000" stroke-width=".21"/>
<circle cx="150.8" cy="118.7" r="1.78" fill="#008000" stroke="#008000" stroke-width=".21"/>
<circle cx="150.8" cy="118.7" r="1.02" fill="#fff" stroke="#000" stroke-width=".21"/>
<circle cx="150.8" cy="123.7" r="1.78" fill="#008000" stroke="#008000" stroke-width=".21"/>
<circle cx="150.8" cy="123.7" r="1.02" fill="#fff" stroke="#000" stroke-width=".21"/>
<circle cx="155.9" cy="118.7" r="1.78" fill="#008000" stroke="#008000" stroke-width=".21"/>
<circle cx="155.9" cy="118.7" r="1.02" fill="#fff" stroke="#000" stroke-width=".21"/>
<circle cx="155.9" cy="123.7" r="1.78" fill="#008000" stroke="#008000" stroke-width=".21"/>
<circle cx="155.9" cy="123.7" r="1.02" fill="#fff" stroke="#000" stroke-width=".21"/>
<circle cx="150.8" cy="128.8" r="1.78" fill="#008000" stroke="#008000" stroke-width=".21"/>
<circle cx="150.8" cy="128.8" r="1.02" fill="#fff" stroke="#000" stroke-width=".21"/>
<circle cx="155.9" cy="128.8" r="1.78" fill="#008000" stroke="#008000" stroke-width=".21"/>
<circle cx="155.9" cy="128.8" r="1.02" fill="#fff" stroke="#000" stroke-width=".21"/>
<circle cx="150.8" cy="133.9" r="1.78" fill="#008000" stroke="#008000" stroke-width=".21"/>
<circle cx="150.8" cy="133.9" r="1.02" fill="#fff" stroke="#000" stroke-width=".21"/>
<circle cx="155.9" cy="133.9" r="1.78" fill="#008000" stroke="#008000" stroke-width=".21"/>
<circle cx="155.9" cy="133.9" r="1.02" fill="#fff" stroke="#000" stroke-width=".21"/>
<circle cx="168.6" cy="88.2" r="1.78" fill="#008000" stroke="#008000" stroke-width=".21"/>
<circle cx="168.6" cy="88.2" r="1.02" fill="#fff" stroke="#000" stroke-width=".21"/>
<circle cx="168.6" cy="93.3" r="1.78" fill="#008000" stroke="#008000" stroke-width=".21"/>
<circle cx="168.6" cy="93.3" r="1.02" fill="#fff" stroke="#000" stroke-width=".21"/>
<circle cx="168.6" cy="98.4" r="1.78" fill="#008000" stroke="#008000" stroke-width=".21"/>
<circle cx="168.6" cy="98.4" r="1.02" fill="#fff" stroke="#000" stroke-width=".21"/>
<circle cx="168.6" cy="103.4" r="1.78" fill="#008000" stroke="#008000" stroke-width=".21"/>
<circle cx="168.6" cy="103.4" r="1.02" fill="#fff" stroke="#000" stroke-width=".21"/>
<circle cx="168.6" cy="108.5" r="1.78" fill="#008000" stroke="#008000" stroke-width=".21"/>
<circle cx="168.6" cy="108.5" r="1.02" fill="#fff" stroke="#000" stroke-width=".21"/>
<circle cx="168.6" cy="113.6" r="1.78" fill="#008000" stroke="#008000" stroke-width=".21"/>
<circle cx="168.6" cy="113.6" r="1.02" fill="#fff" stroke="#000" stroke-width=".21"/>
<circle cx="168.6" cy="118.7" r="1.78" fill="#008000" stroke="#008000" stroke-width=".21"/>
<circle cx="168.6" cy="118.7" r="1.02" fill="#fff" stroke="#000" stroke-width=".21"/>
<circle cx="168.6" cy="123.7" r="1.78" fill="#008000" stroke="#008000" stroke-width=".21"/>
<circle cx="168.6" cy="123.7" r="1.02" fill="#fff" stroke="#000" stroke-width=".21"/>
<circle cx="168.6" cy="128.8" r="1.78" fill="#008000" stroke="#008000" stroke-width=".21"/>
<circle cx="168.6" cy="128.8" r="1.02" fill="#fff" stroke="#000" stroke-width=".21"/>
<circle cx="168.6" cy="133.9" r="1.78" fill="#008000" stroke="#008000" stroke-width=".21"/>
<circle cx="168.6" cy="133.9" r="1.02" fill="#fff" stroke="#000" stroke-width=".21"/>
<circle cx="138.1" cy="88.2" r="1.78" fill="#008000" stroke="#008000" stroke-width=".21"/>
<circle cx="138.1" cy="88.2" r="1.02" fill="#fff" stroke="#000" stroke-width=".21"/>
<circle cx="138.1" cy="93.3" r="1.78" fill="#008000" stroke="#008000" stroke-width=".21"/>
<circle cx="138.1" cy="93.3" r="1.02" fill="#fff" stroke="#000" stroke-width=".21"/>
<circle cx="138.1" cy="98.4" r="1.78" fill="#008000" stroke="#008000" stroke-width=".21"/>
<circle cx="138.1" cy="98.4" r="1.02" fill="#fff" stroke="#000" stroke-width=".21"/>
<circle cx="138.1" cy="103.4" r="1.78" fill="#008000" stroke="#008000" stroke-width=".21"/>
<circle cx="138.1" cy="103.4" r="1.02" fill="#fff" stroke="#000" stroke-width=".21"/>
<circle cx="138.1" cy="108.5" r="1.78" fill="#008000" stroke="#008000" stroke-width=".21"/>
<circle cx="138.1" cy="108.5" r="1.02" fill="#fff" stroke="#000" stroke-width=".21"/>
<circle cx="138.1" cy="113.6" r="1.78" fill="#008000" stroke="#008000" stroke-width=".21"/>
<circle cx="138.1" cy="113.6" r="1.02" fill="#fff" stroke="#000" stroke-width=".21"/>
<circle cx="138.1" cy="118.7" r="1.78" fill="#008000" stroke="#008000" stroke-width=".21"/>
<circle cx="138.1" cy="118.7" r="1.02" fill="#fff" stroke="#000" stroke-width=".21"/>
<circle cx="138.1" cy="123.7" r="1.78" fill="#008000" stroke="#008000" stroke-width=".21"/>
<circle cx="138.1" cy="123.7" r="1.02" fill="#fff" stroke="#000" stroke-width=".21"/>
<circle cx="138.1" cy="128.8" r="1.78" fill="#008000" stroke="#008000" stroke-width=".21"/>
<circle cx="138.1" cy="128.8" r="1.02" fill="#fff" stroke="#000" stroke-width=".21"/>
<circle cx="138.1" cy="133.9" r="1.78" fill="#008000" stroke="#008000" stroke-width=".21"/>
<circle cx="138.1" cy="133.9" r="1.02" fill="#fff" stroke="#000" stroke-width=".21"/>
<path d="M44.1 62.8h45.7v162.5h-45.7zM94.9 62.8h35.6v35.6h-35.6zM135.6 62.8h35.5v15.2h-35.5zM135.6 80.6h35.5v60.9h-35.5zM94.9 103.4h35.6v121.9h-35.6zM135.6 144.1h35.5v81.2h-35.5z" fill="none" stroke="#000" stroke-width=".51"/>
<g fill="none" stroke="#808080" stroke-width=".28">
<path d="M30.1 62.8h64.8M34 62.9v162.3M34 62.9l.6 5.1h-1.3zM34 62.9l-.3 5.1M34 62.9l.2 5.1M34 62.9l-.5 5.1M34 62.9l.5 5.1M39.1 62.9l.6 5.1h-1.3zM39.1 62.9v35.3M39.1 62.9l-.3 5.1M39.1 62.9l.2 5.1M39.1 62.9l-.6 5.1"/>
<path d="M39.1 62.9l.5 5.1M35.2 98.4h59.7M38.4 93.2h1.3l-.6 5zM38.5 93.2l.6 5M38.8 93.2l.3 5M39.3 93.2l-.2 5M39.6 93.2l-.5 5M171.1 80.6h9M176.2 80.7v60.7M176.2 80.7l.6 5.1h-1.3zM176.2 80.7l-.3 5.1M176.2 80.7l.2 5.1"/>
<path d="M176.2 80.7l-.5 5.1M176.2 80.7l.5 5.1M35.2 103.4h59.7M39.1 103.6v121.6M39.1 103.6l.6 5h-1.3zM39.1 103.6l-.3 5M39.1 103.6l.2 5M39.1 103.6l-.6 5M39.1 103.6l.5 5M175.5 136.3h1.3l-.6 5.1zM175.7 136.3l.5 5.1M175.9 136.3l.3 5.1"/>
<path d="M176.4 136.3l-.2 5.1M176.7 136.3l-.5 5.1M171.1 144.1h9M171.1 141.5h9M176.2 144.2v81M176.2 144.2l.6 5.1h-1.3zM176.2 144.2l-.3 5.1M176.2 144.2l.2 5.1M176.2 144.2l-.5 5.1M176.2 144.2l.5 5.1M30.1 225.3h64.8v9M33.3 220.1h1.3l-.6 5.1z"/>
<path d="M33.5 220.1l.5 5.1M33.7 220.1l.3 5.1M34.2 220.1l-.2 5.1M34.5 220.1l-.5 5.1M38.4 220.1h1.3l-.6 5.1zM38.5 220.1l.6 5.1M38.8 220.1l.3 5.1M39.3 220.1l-.2 5.1M39.6 220.1l-.5 5.1M44.1 225.3v9M44.3 230.4h45.4M44.3 230.4l5-.6v1.2z"/>
<path d="M44.3 230.4l5 .3M44.3 230.4l5 .5M49.3 230.1l-5 .3M49.3 229.9l-5 .5M84.6 229.8l5.1 .6-5.1 .6zM84.6 230.1l5.1 .3M84.6 229.9l5.1 .5M89.7 230.4l-5.1 .3M89.7 230.4l-5.1 .5M89.8 225.3v9M95.1 230.4h35.2M95.1 230.4l5-.6v1.2z"/>
<path d="M95.1 230.4l5 .3M95.1 230.4l5 .5M100.1 230.1l-5 .3M100.1 229.9l-5 .5M125.3 229.8l5 .6-5 .6zM125.3 230.1l5 .3M125.3 229.9l5 .5M130.3 230.4l-5 .3M130.3 230.4l-5 .5M130.5 225.3v9M135.6 225.3v9M135.7 230.4h35.3"/>
<path d="M135.7 230.4l5.1-.6v1.2zM135.7 230.4l5.1 .3M135.7 230.4l5.1 .5M140.8 230.1l-5.1 .3M140.8 229.9l-5.1 .5M165.9 229.8l5.1 .6-5.1 .6zM165.9 230.1l5.1 .3M165.9 229.9l5.1 .5M171 230.4l-5.1 .3M171 230.4l-5.1 .5M175.5 220.1h1.3l-.6 5.1zM175.7 220.1l.5 5.1"/>
<path d="M175.9 220.1l.3 5.1M176.4 220.1l-.2 5.1M176.7 220.1l-.5 5.1M180.1 225.3h-9v9"/>
</g>
<g font-size="3.6" fill="#808080">
<text x="38.2" y="85.1" transform="rotate(-90 38.2 85.1)">17.78</text>
<text x="175.3" y="115.6" transform="rotate(-90 175.3 115.6)">30.48</text>
<text x="33.1" y="148.6" transform="rotate(-90 33.1 148.6)">81.28</text>
<text x="38.2" y="168.9" transform="rotate(-90 38.2 168.9)">60.96</text>
<text x="175.3" y="189.2" transform="rotate(-90 175.3 189.2)">40.64</text>
<text x="62.4" y="229.5">22.86</text>
<text x="108.1" y="229.5">17.78</text>
<text x="148.8" y="229.5">17.78</text>
</g>
<g font-size="2.9" fill="#808080">
<text x="49.2" y="66.4">1</text>
<text x="49.2" y="71.4">2</text>
<text x="61.7" y="68.9">LQFP64</text>
<text x="81.6" y="66.4">64</text>
<text x="81.6" y="71.4">63</text>
<text x="100" y="71.4">1</text>
<text x="123.8" y="71.4">2</text>
<text x="137.1" y="69.5">Adapters (pitch 2.54 mm)</text>
<text x="139.8" y="66.4">STM32 - Breadboard</text>
<text x="49.2" y="76.5">3</text>
<text x="81.6" y="76.5">62</text>
<text x="100" y="76.5">3</text>
<text x="123.8" y="76.5">4</text>
<text x="136.2" y="75.6">mikhail.kulesh@gmail.com</text>
<text x="137.5" y="72.5">(C) Mikhail Kulesh, 2017</text>
<text x="49.2" y="81.6">4</text>
<text x="81.6" y="81.6">61</text>
<text x="100" y="81.6">5</text>
<text x="123.8" y="81.6">6</text>
<text x="49.2" y="86.7">5</text>
<text x="81.6" y="86.7">60</text>
<text x="100" y="86.7">7</text>
<text x="123.8" y="86.7">8</text>
<text x="140.6" y="89.2">1</text>
<text x="164.4" y="89.2">2</text>
<text x="49.2" y="91.8">6</text>
<text x="81.6" y="91.8">59</text>
<text x="100" y="91.8">9</text>
<text x="122.2" y="91.8">10</text>
<text x="140.6" y="94.3">3</text>
<text x="164.4" y="94.3">4</text>
<text x="49.2" y="96.8">7</text>
<text x="49.2" y="101.9">8</text>
<text x="81.6" y="96.8">58</text>
<text x="81.6" y="101.9">57</text>
<text x="140.6" y="99.4">5</text>
<text x="164.4" y="99.4">6</text>
<text x="49.2" y="107">9</text>
<text x="81.6" y="107">56</text>
<text x="100" y="107">1</text>
<text x="122.2" y="107">48</text>
<text x="140.6" y="104.5">7</text>
<text x="164.4" y="104.5">8</text>
<text x="49.2" y="112.1">10</text>
<text x="81.6" y="112.1">55</text>
<text x="100" y="112.1">2</text>
<text x="107.4" y="109.5">LQFP48</text>
<text x="122.2" y="112.1">47</text>
<text x="140.6" y="109.5">9</text>
<text x="162.8" y="109.5">10</text>
<text x="49.2" y="117.1">11</text>
<text x="81.6" y="117.1">54</text>
<text x="100" y="117.1">3</text>
<text x="122.2" y="117.1">46</text>
<text x="140.6" y="119.7">13</text>
<text x="140.6" y="114.6">11</text>
<text x="162.8" y="119.7">14</text>
<text x="162.8" y="114.6">12</text>
<text x="49.2" y="122.2">12</text>
<text x="81.6" y="122.2">53</text>
<text x="100" y="122.2">4</text>
<text x="122.2" y="122.2">45</text>
<text x="140.6" y="124.8">15</text>
<text x="162.8" y="124.8">16</text>
<text x="49.2" y="127.3">13</text>
<text x="81.6" y="127.3">52</text>
<text x="100" y="127.3">5</text>
<text x="122.2" y="127.3">44</text>
<text x="140.6" y="129.8">17</text>
<text x="162.8" y="129.8">18</text>
<text x="49.2" y="132.4">14</text>
<text x="49.2" y="137.5">15</text>
<text x="81.6" y="132.4">51</text>
<text x="81.6" y="137.5">50</text>
<text x="100" y="132.4">6</text>
<text x="100" y="137.5">7</text>
<text x="122.2" y="132.4">43</text>
<text x="122.2" y="137.5">42</text>
<text x="140.6" y="134.9">19</text>
<text x="162.8" y="134.9">20</text>
<text x="49.2" y="142.5">16</text>
<text x="81.6" y="142.5">49</text>
<text x="100" y="142.5">8</text>
<text x="122.2" y="142.5">41</text>
<text x="49.2" y="147.6">17</text>
<text x="81.6" y="147.6">48</text>
<text x="100" y="147.6">9</text>
<text x="122.2" y="147.6">40</text>
<text x="140.6" y="147.6">1</text>
<text x="162.8" y="147.6">32</text>
<text x="49.2" y="152.7">18</text>
<text x="81.6" y="152.7">47</text>
<text x="100" y="152.7">10</text>
<text x="122.2" y="152.7">39</text>
<text x="140.6" y="152.7">2</text>
<text x="148" y="150.2">LQFP32</text>
<text x="162.8" y="152.7">31</text>
<text x="49.2" y="157.8">19</text>
<text x="81.6" y="157.8">46</text>
<text x="98.7" y="160.3">12</text>
<text x="100" y="156.5">11</text>
<text x="122.2" y="156.5">38</text>
<text x="123.5" y="160.3">37</text>
<text x="140.6" y="157.8">3</text>
<text x="162.8" y="157.8">30</text>
<text x="49.2" y="162.9">20</text>
<text x="49.2" y="167.9">21</text>
<text x="81.6" y="162.9">45</text>
<text x="81.6" y="167.9">44</text>
<text x="140.6" y="162.9">4</text>
<text x="140.6" y="167.9">5</text>
<text x="162.8" y="162.9">29</text>
<text x="162.8" y="167.9">28</text>
<text x="49.2" y="173">22</text>
<text x="81.6" y="173">43</text>
<text x="98.7" y="170.5">13</text>
<text x="123.5" y="170.5">36</text>
<text x="140.6" y="173">6</text>
<text x="162.8" y="173">27</text>
<text x="49.2" y="178.1">23</text>
<text x="81.6" y="178.1">42</text>
<text x="100" y="174.3">14</text>
<text x="100" y="178.1">15</text>
<text x="122.2" y="174.3">35</text>
<text x="122.2" y="178.1">34</text>
<text x="140.6" y="176.8">7</text>
<text x="162.8" y="176.8">26</text>
<text x="49.2" y="183.2">24</text>
<text x="81.6" y="183.2">41</text>
<text x="100" y="183.2">16</text>
<text x="122.2" y="183.2">33</text>
<text x="139.4" y="180.6">8</text>
<text x="164.1" y="180.6">25</text>
<text x="49.2" y="188.2">25</text>
<text x="81.6" y="188.2">40</text>
<text x="100" y="188.2">17</text>
<text x="122.2" y="188.2">32</text>
<text x="139.4" y="190.8">9</text>
<text x="164.1" y="190.8">24</text>
<text x="49.2" y="193.3">26</text>
<text x="81.6" y="193.3">39</text>
<text x="100" y="193.3">18</text>
<text x="122.2" y="193.3">31</text>
<text x="140.6" y="194.6">10</text>
<text x="162.8" y="194.6">23</text>
<text x="49.2" y="198.4">27</text>
<text x="49.2" y="203.5">28</text>
<text x="81.6" y="198.4">38</text>
<text x="81.6" y="203.5">37</text>
<text x="100" y="198.4">19</text>
<text x="100" y="203.5">20</text>
<text x="122.2" y="198.4">30</text>
<text x="122.2" y="203.5">29</text>
<text x="140.6" y="198.4">11</text>
<text x="140.6" y="203.5">12</text>
<text x="162.8" y="198.4">22</text>
<text x="162.8" y="203.5">21</text>
<text x="49.2" y="208.6">29</text>
<text x="81.6" y="208.6">36</text>
<text x="100" y="208.6">21</text>
<text x="122.2" y="208.6">28</text>
<text x="140.6" y="208.6">13</text>
<text x="162.8" y="208.6">20</text>
<text x="49.2" y="213.6">30</text>
<text x="81.6" y="213.6">35</text>
<text x="100" y="213.6">22</text>
<text x="122.2" y="213.6">27</text>
<text x="140.6" y="213.6">14</text>
<text x="162.8" y="213.6">19</text>
<text x="49.2" y="218.7">31</text>
<text x="81.6" y="218.7">34</text>
<text x="100" y="218.7">23</text>
<text x="122.2" y="218.7">26</text>
<text x="140.6" y="218.7">15</text>
<text x="162.8" y="218.7">18</text>
<text x="49.2" y="223.8">32</text>
<text x="81.6" y="223.8">33</text>
<text x="100" y="223.8">24</text>
<text x="122.2" y="223.8">25</text>
<text x="140.6" y="223.8">16</text>
<text x="162.8" y="223.8">17</text>
</g>
</svg>
